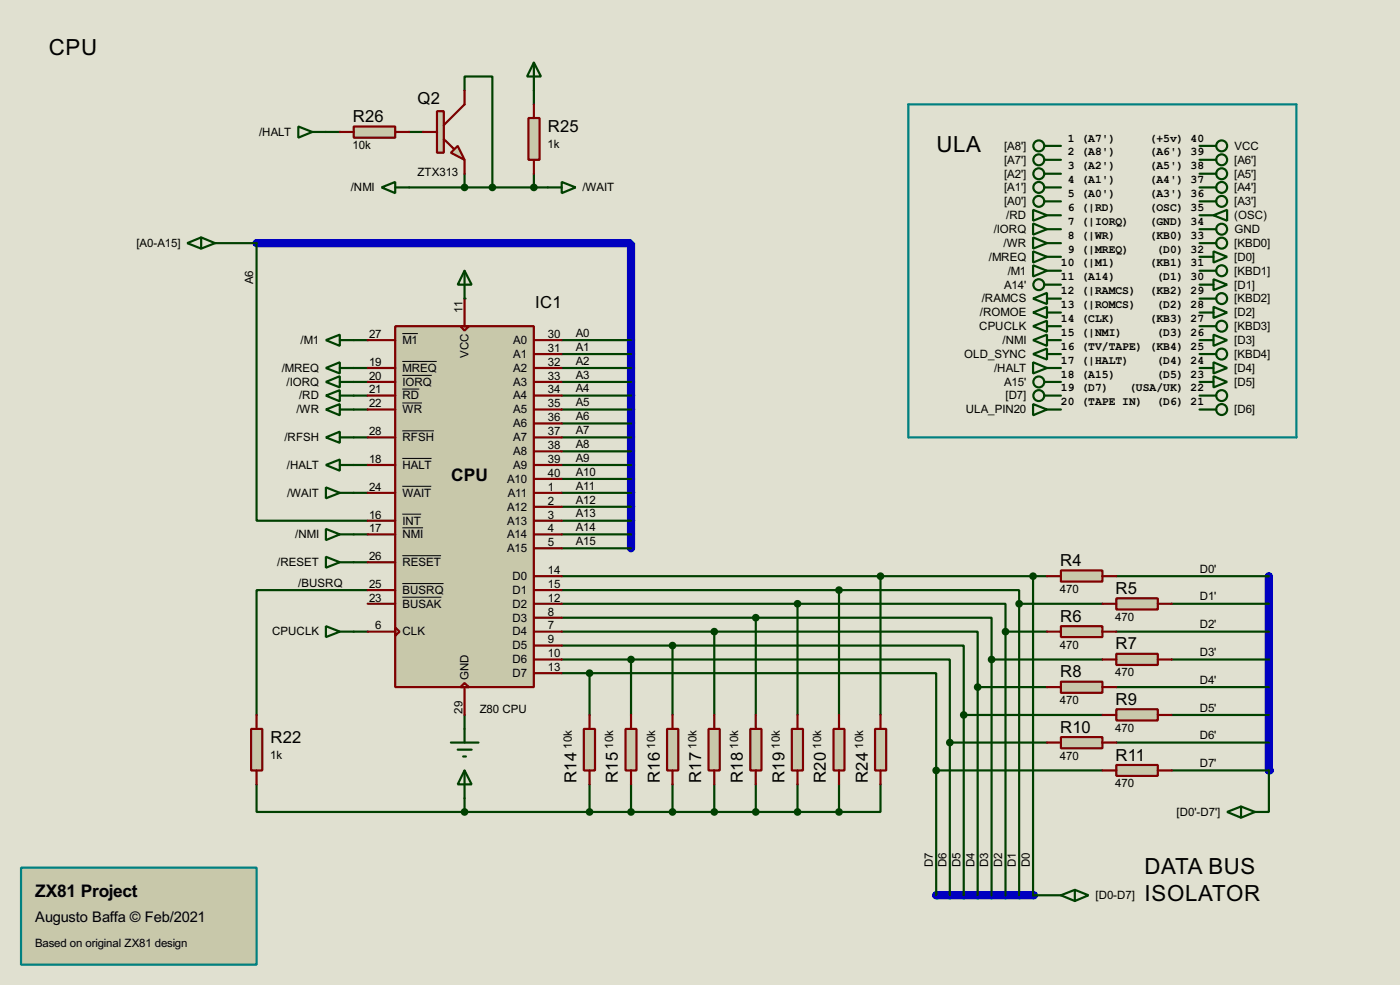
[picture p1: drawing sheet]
<svg xmlns="http://www.w3.org/2000/svg" width="256mm" height="180mm" viewBox="0 0 256 180" stroke-linecap="round" stroke-linejoin="round" font-family="sans-serif">
<path d="M0 0h256.5v180.3h-256.5z" fill="#e0e0d0"/>
<circle cx="189.3" cy="163.9" r=".75" fill="#0000c0"/>
<path d="M171.5 163.9h2.5M186.7 163.9h2.6" fill="none" stroke="#0000c0" stroke-width="1.5"/>
<circle cx="171.5" cy="163.9" r=".75" fill="#0000c0"/>
<path d="M174 163.9h12.7" fill="none" stroke="#0000c0" stroke-width="1.5"/>
<circle cx="232.5" cy="141" r=".75" fill="#0000c0"/>
<path d="M47 44.5h68.6v55.9M232.5 105.5v35.5" fill="none" stroke="#0000c0" stroke-width="1.5"/>
<circle cx="85.1" cy="54.7" r=".2" fill="#004000"/>
<g fill="none" stroke="#004000" stroke-width=".4">
<path d="M85.1 16.6v-2.6h5.1v20.3M97.8 16.6v2.5M59.7 24.2h2.6M75 24.2h2.5M75 34.3h25.4M85.1 31.8v2.5M97.8 31.8v2.5M39.4 44.5h7.6v50.8h20.4M64.8 62.3h2.6M64.8 75h2.6M64.8 72.4h2.6M64.8 69.9h2.6"/>
<path d="M64.8 67.4h2.6M102.9 62.3h12.7M102.9 75h12.7M102.9 72.4h12.7M102.9 69.9h12.7M102.9 67.4h12.7M102.9 77.5h12.7M102.9 64.8h12.7M64.8 80.1h2.6M64.8 85.1h2.6M64.8 97.8h2.6M64.8 90.2h2.6"/>
<path d="M102.9 80.1h12.7M102.9 85.1h12.7M102.9 97.8h12.7M102.9 95.3h12.7M102.9 92.8h12.7M102.9 90.2h12.7M102.9 87.7h12.7M102.9 82.6h12.7M64.8 115.6h2.6M64.8 102.9h2.6M67.4 108h-20.4v22.9M102.9 115.6h28"/>
<path d="M102.9 100.4h12.7M102.9 105.5h88.9M102.9 110.5h43.2M102.9 118.2h20.3M102.9 113.1h35.6M102.9 108h50.8M123.2 118.2h53.4v12.7M123.2 118.2v12.7M130.9 115.6h48.2v10.2M130.9 115.6v15.3M138.5 113.1h43.2v7.6M138.5 113.1v17.8"/>
<path d="M146.1 110.5h38.1v5.1M146.1 110.5v20.4M153.7 108h33v2.5M153.7 108v22.9M161.3 105.5v25.4M184.2 115.6h7.6M184.2 115.6v48.3M186.7 110.5h15.3M186.7 110.5v53.4M189.3 105.5v58.4h5.1M204.5 115.6h28M204.5 105.5h28"/>
<path d="M214.7 110.5h17.8M85.1 130.9v2.5M102.9 120.7h12.7M102.9 123.2h5.1M108 123.2h63.5v17.8M108 123.2v7.7M115.6 120.7h58.4v15.2M115.6 120.7v10.2M174 135.9h17.8M174 135.9v28M176.6 130.9h25.4M176.6 130.9v33"/>
<path d="M179.1 125.8h12.7M179.1 125.8v38.1M181.7 120.7h20.3M181.7 120.7v43.2M204.5 125.8h28M204.5 135.9h28M214.7 120.7h17.8M214.7 130.9h17.8M47 143.6v5h38.1M85.1 146.1v2.5M85.1 148.6h68.6M108 143.6v5"/>
<path d="M115.6 143.6v5M123.2 143.6v5M130.9 143.6v5M138.5 143.6v5M146.1 143.6v5M153.7 143.6v5M161.3 143.6v5h-7.6M171.5 141h30.5M171.5 141v22.9M214.7 141h17.8v7.6h-2.6"/>
</g>
<path d="M72.4 59.7h25.4v66.1h-25.4z" fill="#c8c8aa" stroke="#800000" stroke-width=".4"/>
<g fill="none" stroke="#800000" stroke-width=".4">
<path d="M84.4 59.7h1.5l-.8 .8zM85.1 54.7v5M67.4 62.3h5M67.4 67.4h5M67.4 69.9h5M67.4 72.4h5M67.4 75h5M97.8 62.3h5.1M97.8 64.8h5.1M97.8 67.4h5.1M97.8 69.9h5.1M97.8 72.4h5.1"/>
<path d="M97.8 75h5.1M97.8 77.5h5.1M67.4 80.1h5M67.4 85.1h5M67.4 90.2h5M67.4 95.3h5M67.4 97.8h5M97.8 80.1h5.1M97.8 82.6h5.1M97.8 85.1h5.1M97.8 87.7h5.1M97.8 90.2h5.1"/>
<path d="M97.8 92.8h5.1M97.8 95.3h5.1M97.8 97.8h5.1M67.4 108h5M67.4 110.5h5M67.4 115.6h5M67.4 102.9h5M72.4 114.9l.8 .7-.8 .8zM97.8 100.4h5.1M97.8 105.5h5.1M97.8 108h5.1M97.8 110.5h5.1"/>
<path d="M97.8 113.1h5.1M97.8 115.6h5.1M97.8 118.2h5.1M85.1 125l.8 .8h-1.5zM85.1 125.8v5.1M97.8 120.7h5.1M97.8 123.2h5.1"/>
</g>
<g fill="none" stroke="#000" stroke-width=".18">
<path d="M73.7 61.1h2.9M73.7 66.2h6.3M73.7 68.7h5.4M73.7 71.2h3.1M73.7 73.8h3.6M73.7 78.9h5.8M73.7 83.9h5.4M73.7 89h5.3M73.7 94.1h3.5M73.7 96.6h3.8M73.7 101.7h7.1M73.7 106.8h7.6"/>
<path d="M73.7 109.3h7.2"/>
</g>
<g fill="none" stroke="#004000" stroke-width=".4">
<path d="M85.1 49.6l1.3 2.5h-2.5zM85.1 49.6v5.1M59.7 62.3l2.6-1v2zM59.7 75l2.6-1v2zM59.7 72.4l2.6-1v2.1zM59.7 69.9l2.6-1v2zM59.7 67.4l2.6-1.1v2.1zM62.3 62.3h2.5M62.3 75h2.5M62.3 72.4h2.5M62.3 69.9h2.5M62.3 67.4h2.5"/>
<path d="M59.7 80.1l2.6-1.1v2.1zM59.7 85.1l2.6-1v2.1zM62.3 80.1h2.5M62.3 85.1h2.5M82.6 135.9h5.1M83.9 137.2h2.5M84.9 138.5h.5M85.1 133.4v2.5"/>
</g>
<path d="M46 133.4h2.1v7.6h-2.1z" fill="#c8c8aa" stroke="#800000" stroke-width=".4"/>
<path d="M47 130.9v2.5M47 141v2.6" fill="none" stroke="#800000" stroke-width=".4"/>
<path d="M59.7 114.6l2.6 1-2.6 1zM62.3 115.6h2.5" fill="none" stroke="#004000" stroke-width=".4"/>
<path d="M194.4 104.4h7.6v2.1h-7.6z" fill="#c8c8aa" stroke="#800000" stroke-width=".4"/>
<path d="M191.8 105.5h2.6M202 105.5h2.5" fill="none" stroke="#800000" stroke-width=".4"/>
<path d="M204.5 109.5h7.6v2.1h-7.6z" fill="#c8c8aa" stroke="#800000" stroke-width=".4"/>
<path d="M202 110.5h2.5M212.1 110.5h2.6" fill="none" stroke="#800000" stroke-width=".4"/>
<path d="M194.4 114.6h7.6v2h-7.6z" fill="#c8c8aa" stroke="#800000" stroke-width=".4"/>
<path d="M191.8 115.6h2.6M202 115.6h2.5" fill="none" stroke="#800000" stroke-width=".4"/>
<path d="M204.5 119.7h7.6v2h-7.6z" fill="#c8c8aa" stroke="#800000" stroke-width=".4"/>
<path d="M202 120.7h2.5M212.1 120.7h2.6" fill="none" stroke="#800000" stroke-width=".4"/>
<path d="M194.4 124.8h7.6v2h-7.6z" fill="#c8c8aa" stroke="#800000" stroke-width=".4"/>
<path d="M191.8 125.8h2.6M202 125.8h2.5" fill="none" stroke="#800000" stroke-width=".4"/>
<path d="M204.5 129.8h7.6v2.1h-7.6z" fill="#c8c8aa" stroke="#800000" stroke-width=".4"/>
<path d="M202 130.9h2.5M212.1 130.9h2.6" fill="none" stroke="#800000" stroke-width=".4"/>
<path d="M194.4 134.9h7.6v2.1h-7.6z" fill="#c8c8aa" stroke="#800000" stroke-width=".4"/>
<path d="M191.8 135.9h2.6M202 135.9h2.5" fill="none" stroke="#800000" stroke-width=".4"/>
<path d="M204.5 140h7.6v2h-7.6z" fill="#c8c8aa" stroke="#800000" stroke-width=".4"/>
<path d="M202 141h2.5M212.1 141h2.6" fill="none" stroke="#800000" stroke-width=".4"/>
<g fill="#004000" stroke="#004000" stroke-width=".4">
<circle cx="186.7" cy="110.5" r=".5"/>
<circle cx="184.2" cy="115.6" r=".5"/>
<circle cx="181.6" cy="120.7" r=".5"/>
<circle cx="179.1" cy="125.8" r=".5"/>
<circle cx="176.5" cy="130.9" r=".5"/>
<circle cx="174" cy="135.9" r=".5"/>
<circle cx="171.5" cy="141" r=".5"/>
<circle cx="189.2" cy="105.5" r=".5"/>
</g>
<g fill="none" stroke="#004000" stroke-width=".4">
<path d="M189.3 38.4l2.5 1-2.5 1zM191.3 26.7h3.1M191.3 36.9h3.1M191.3 34.3h3.1M191.3 31.8h3.1M191.3 29.3h3.1M191.8 39.4h2.6M219.8 39.4h2.5M219.8 26.7h3M219.8 36.9h3M219.8 34.3h3M219.8 31.8h3"/>
<path d="M219.8 29.3h3M222.3 39.4l2.5-1v2zM34.3 44.5l2.6-1v2zM36.9 43.5l2.5 1-2.5 1M189.3 40.9l2.5 1.1-2.5 1zM189.3 43.5l2.5 1-2.5 1zM189.3 46l2.5 1-2.5 1.1zM189.3 48.6l2.5 1-2.5 1zM189.3 59.7l2.5-1v2.1zM189.3 57.2l2.5-1v2zM189.3 54.7l2.5-1.1v2.1zM191.3 52.1h3.1"/>
<path d="M191.8 42h2.6M191.8 44.5h2.6M191.8 47h2.6M191.8 49.6h2.6M191.8 59.7h2.6M191.8 54.7h2.6M191.8 57.2h2.6M219.8 42h3M219.8 44.5h3M219.8 47h2.5M219.8 49.6h3M219.8 59.7h3"/>
<path d="M219.8 54.7h3M219.8 52.1h2.5M219.8 57.2h2.5M222.3 46l2.5 1-2.5 1.1zM222.3 51.1l2.5 1-2.5 1zM222.3 56.2l2.5 1-2.5 1zM189.3 62.3l2.5-1v2zM189.3 64.8l2.5-1v2zM189.3 66.3l2.5 1.1-2.5 1zM189.3 74l2.5 1-2.5 1zM191.3 69.9h3.1M191.3 72.4h3.1"/>
<path d="M191.8 62.3h2.6M191.8 64.8h2.6M191.8 67.4h2.6M191.8 75h2.6M219.8 62.3h2.5M219.8 64.8h3M219.8 67.4h2.5M219.8 75h3M219.8 69.9h2.5M219.8 72.4h3M222.3 61.3l2.5 1-2.5 1zM222.3 66.3l2.5 1.1-2.5 1z"/>
<path d="M222.3 68.9l2.5 1-2.5 1zM224.8 148.6l2.6-1v2.1zM227.4 147.6l2.5 1-2.5 1.1M196.9 162.9l2.5 1-2.5 1zM196.9 162.9l-2.5 1 2.5 1"/>
<circle cx="190.3" cy="29.3" r="1"/>
<circle cx="190.3" cy="31.8" r="1"/>
<circle cx="190.3" cy="36.9" r="1"/>
<circle cx="190.3" cy="26.7" r="1"/>
<circle cx="190.3" cy="34.3" r="1"/>
<circle cx="223.8" cy="26.7" r="1"/>
<circle cx="223.8" cy="36.9" r="1"/>
<circle cx="223.8" cy="34.3" r="1"/>
<circle cx="223.8" cy="31.8" r="1"/>
<circle cx="223.8" cy="29.3" r="1"/>
<circle cx="190.3" cy="52.1" r="1"/>
<circle cx="223.8" cy="42" r="1"/>
<circle cx="223.8" cy="49.6" r="1"/>
<circle cx="223.8" cy="44.5" r="1"/>
<circle cx="223.8" cy="54.7" r="1"/>
<circle cx="223.8" cy="59.7" r="1"/>
<circle cx="190.3" cy="72.4" r="1"/>
<circle cx="190.3" cy="69.9" r="1"/>
<circle cx="223.8" cy="75" r="1"/>
<circle cx="223.8" cy="72.4" r="1"/>
<circle cx="223.8" cy="64.8" r="1"/>
</g>
<path d="M237.5 19.1h-71.1v61h71.1" fill="none" stroke="#008080" stroke-width=".4"/>
<path d="M3.9 158.8h43.1v17.8h-43.1z" fill-rule="evenodd" fill="#c8c8aa" stroke="#008080" stroke-width=".4"/>
<path d="M107 133.4h2v7.6h-2z" fill="#c8c8aa" stroke="#800000" stroke-width=".4"/>
<path d="M108 130.9v2.5M108 141v2.6" fill="none" stroke="#800000" stroke-width=".4"/>
<circle cx="108" cy="123.2" r=".5" fill="#004000" stroke="#004000" stroke-width=".4"/>
<path d="M114.6 133.4h2v7.6h-2z" fill="#c8c8aa" stroke="#800000" stroke-width=".4"/>
<path d="M115.6 130.9v2.5M115.6 141v2.6" fill="none" stroke="#800000" stroke-width=".4"/>
<path d="M122.2 133.4h2.1v7.6h-2.1z" fill="#c8c8aa" stroke="#800000" stroke-width=".4"/>
<path d="M123.2 130.9v2.5M123.2 141v2.6" fill="none" stroke="#800000" stroke-width=".4"/>
<path d="M129.8 133.4h2.1v7.6h-2.1z" fill="#c8c8aa" stroke="#800000" stroke-width=".4"/>
<path d="M130.9 130.9v2.5M130.9 141v2.6" fill="none" stroke="#800000" stroke-width=".4"/>
<path d="M137.5 133.4h2v7.6h-2z" fill="#c8c8aa" stroke="#800000" stroke-width=".4"/>
<path d="M138.5 130.9v2.5M138.5 141v2.6" fill="none" stroke="#800000" stroke-width=".4"/>
<path d="M145.1 133.4h2v7.6h-2z" fill="#c8c8aa" stroke="#800000" stroke-width=".4"/>
<path d="M146.1 130.9v2.5M146.1 141v2.6" fill="none" stroke="#800000" stroke-width=".4"/>
<path d="M152.7 133.4h2v7.6h-2z" fill="#c8c8aa" stroke="#800000" stroke-width=".4"/>
<path d="M153.7 130.9v2.5M153.7 141v2.6" fill="none" stroke="#800000" stroke-width=".4"/>
<g fill="#004000" stroke="#004000" stroke-width=".4">
<circle cx="115.6" cy="120.7" r=".5"/>
<circle cx="123.2" cy="118.2" r=".5"/>
<circle cx="130.8" cy="115.6" r=".5"/>
<circle cx="138.4" cy="113.1" r=".5"/>
<circle cx="146.1" cy="110.5" r=".5"/>
<circle cx="153.7" cy="108" r=".5"/>
</g>
<path d="M160.3 133.4h2.1v7.6h-2.1z" fill="#c8c8aa" stroke="#800000" stroke-width=".4"/>
<path d="M161.3 130.9v2.5M161.3 141v2.6" fill="none" stroke="#800000" stroke-width=".4"/>
<g fill="#004000" stroke="#004000" stroke-width=".4">
<circle cx="161.3" cy="105.5" r=".5"/>
<circle cx="115.6" cy="148.6" r=".5"/>
<circle cx="153.7" cy="148.6" r=".5"/>
<circle cx="146.1" cy="148.6" r=".5"/>
<circle cx="138.4" cy="148.6" r=".5"/>
<circle cx="130.8" cy="148.6" r=".5"/>
<circle cx="123.2" cy="148.6" r=".5"/>
<circle cx="108" cy="148.6" r=".5"/>
<circle cx="85.1" cy="148.6" r=".5"/>
</g>
<path d="M85.1 141l1.3 2.6h-2.5zM85.1 141v5.1" fill="none" stroke="#004000" stroke-width=".4"/>
<path d="M96.8 21.6h2.1v7.7h-2.1z" fill="#c8c8aa" stroke="#800000" stroke-width=".4"/>
<path d="M97.8 19.1v2.5M97.8 29.3v2.5" fill="none" stroke="#800000" stroke-width=".4"/>
<path d="M64.8 23.2h7.6v2h-7.6z" fill="#c8c8aa" stroke="#800000" stroke-width=".4"/>
<path d="M62.3 24.2h2.5M72.4 24.2h2.6" fill="none" stroke="#800000" stroke-width=".4"/>
<path d="M83.9 26.7l1.2 2.6-2.5-1.3z" fill="#c8c8aa" stroke="#800000" stroke-width=".4"/>
<path d="M80.1 20.4h1.2v7.6h-1.2z" fill="#c8c8aa" stroke="#800000" stroke-width=".4"/>
<path d="M85.1 16.6v2.5l-3.8 3.8M77.5 24.2h2.6M81.3 25.5l1.8 1.7M85.1 29.3v2.5" fill="none" stroke="#800000" stroke-width=".4"/>
<g fill="#004000" stroke="#004000" stroke-width=".4">
<circle cx="90.2" cy="34.3" r=".5"/>
<circle cx="97.8" cy="34.3" r=".5"/>
<circle cx="85.1" cy="34.3" r=".5"/>
</g>
<g fill="none" stroke="#004000" stroke-width=".4">
<path d="M97.8 11.5l1.3 2.5h-2.5zM97.8 11.5v5.1M54.7 23.2l2.5 1-2.5 1zM57.2 24.2h2.5M69.9 34.3l2.5-1v2.1zM72.4 34.3h2.6M100.4 34.3h2.5M102.9 33.3l2.6 1-2.6 1.1zM59.7 89.2l2.6 1-2.6 1zM59.7 96.8l2.6 1-2.6 1.1zM62.3 90.2h2.5M62.3 97.8h2.5"/>
<path d="M59.7 101.9l2.6 1-2.6 1zM62.3 102.9h2.5"/>
</g>
<path d="M237.5 19.1v61" fill="none" stroke="#008080" stroke-width=".4"/>
<g font-size="4.6">
<text x="9" y="10.1">CPU</text>
<text x="171.6" y="27.8">ULA</text>
<text x="209.7" y="159.9">DATA BUS</text>
<text x="209.7" y="165">ISOLATOR</text>
</g>
<g font-size="3.6">
<text x="82.7" y="88">CPU</text>
<text x="6.5" y="164.2">ZX81 Project</text>
</g>
<g font-size="3.4">
<text x="64.7" y="22.4">R26</text>
<text x="76.5" y="19.1">Q2</text>
<text x="100.4" y="24.2">R25</text>
<text x="98.1" y="56.4">IC1</text>
<text x="194.2" y="103.6">R4</text>
<text x="194.2" y="113.8">R6</text>
<text x="204.4" y="108.7">R5</text>
<text x="204.4" y="118.9">R7</text>
<text x="194.2" y="124">R8</text>
<text x="204.4" y="129">R9</text>
<text x="49.6" y="136">R22</text>
<text x="194.2" y="134.1">R10</text>
<text x="105.6" y="143.3" transform="rotate(-90 105.6 143.3)">R14</text>
<text x="113.2" y="143.3" transform="rotate(-90 113.2 143.3)">R15</text>
<text x="120.8" y="143.3" transform="rotate(-90 120.8 143.3)">R16</text>
<text x="128.4" y="143.3" transform="rotate(-90 128.4 143.3)">R17</text>
<text x="136.1" y="143.3" transform="rotate(-90 136.1 143.3)">R18</text>
<text x="143.7" y="143.3" transform="rotate(-90 143.7 143.3)">R19</text>
<text x="151.3" y="143.3" transform="rotate(-90 151.3 143.3)">R20</text>
<text x="159" y="143.3" transform="rotate(-90 159 143.3)">R24</text>
<text x="204.4" y="139.2">R11</text>
</g>
<text font-size="3" x="6.4" y="168.8">Augusto Baffa © Feb/2021</text>
<g font-size="2.4">
<text x="47.4" y="24.9">/HALT</text>
<text x="64.6" y="27.3">10k</text>
<text x="100.3" y="27.2">1k</text>
<text x="184" y="27.4">[A8']</text>
<text x="184" y="30">[A7']</text>
<text x="195.6" y="25.9">1 (A7')</text>
<text x="195.6" y="28.5">2 (A8')</text>
<text x="210.6" y="25.9">(+5v) 40</text>
<text x="210.6" y="28.5">(A6') 39</text>
<text x="226.1" y="30">[A6']</text>
<text x="226.1" y="27.4">VCC</text>
<text x="64.3" y="35">/NMI</text>
<text x="76.5" y="32.2">ZTX313</text>
<text x="106.7" y="35">/WAIT</text>
<text x="184" y="32.5">[A2']</text>
<text x="184" y="35">[A1']</text>
<text x="195.6" y="31">3 (A2')</text>
<text x="195.6" y="33.5">4 (A1')</text>
<text x="210.6" y="31">(A5') 38</text>
<text x="210.6" y="33.5">(A4') 37</text>
<text x="226.1" y="35">[A4']</text>
<text x="226.1" y="32.5">[A5']</text>
<text x="184" y="37.6">[A0']</text>
<text x="184.4" y="40.1">/RD</text>
<text x="195.6" y="36">5 (A0')</text>
<text x="195.6" y="38.6">6 (|RD)</text>
<text x="195.6" y="41.2">7 (|IORQ)</text>
<text x="210.6" y="36">(A3') 36</text>
<text x="210.6" y="38.6">(OSC) 35</text>
<text x="210.6" y="41.2">(GND) 34</text>
<text x="226.1" y="40.1">(OSC)</text>
<text x="226.1" y="37.6">[A3']</text>
<text x="25" y="45.2">[A0-A15]</text>
<text x="181.2" y="47.7">/MREQ</text>
<text x="182" y="42.7">/IORQ</text>
<text x="183.9" y="45.2">/WR</text>
<text x="195.6" y="43.7">8 (|WR)</text>
<text x="195.6" y="46.2">9 (|MREQ)</text>
<text x="210.6" y="43.7">(KB0) 33</text>
<text x="211.9" y="46.2">(D0) 32</text>
<text x="226.1" y="45.2">[KBD0]</text>
<text x="226.1" y="47.7">[D0]</text>
<text x="226.1" y="42.7">GND</text>
<text x="46.4" y="52.1" transform="rotate(-90 46.4 52.1)">A6</text>
<text x="183.9" y="52.8">A14'</text>
<text x="184.6" y="50.3">/M1</text>
<text x="194.4" y="48.7">10 (|M1)</text>
<text x="194.4" y="51.3">11 (A14)</text>
<text x="194.4" y="53.9">12 (|RAMCS)</text>
<text x="210.6" y="48.7">(KB1) 31</text>
<text x="210.6" y="53.9">(KB2) 29</text>
<text x="211.9" y="51.3">(D1) 30</text>
<text x="226.1" y="50.3">[KBD1]</text>
<text x="226.1" y="52.8">[D1]</text>
<text x="84.7" y="57.2" transform="rotate(-90 84.7 57.2)">11</text>
<text x="179.5" y="57.9">/ROMOE</text>
<text x="179.9" y="55.4">/RAMCS</text>
<text x="194.4" y="56.4">13 (|ROMCS)</text>
<text x="194.4" y="58.9">14 (CLK)</text>
<text x="210.6" y="58.9">(KB3) 27</text>
<text x="211.9" y="56.4">(D2) 28</text>
<text x="226.1" y="55.4">[KBD2]</text>
<text x="226.1" y="57.9">[D2]</text>
<text x="55.1" y="63">/M1</text>
<text x="67.6" y="61.9">27</text>
<text x="73.7" y="63">M1</text>
<text x="85.8" y="65.5" transform="rotate(-90 85.8 65.5)">VCC</text>
<text x="94" y="63">A0</text>
<text x="94" y="65.5">A1</text>
<text x="100.4" y="61.9">30</text>
<text x="100.4" y="64.4">31</text>
<text x="105.5" y="64.2">A1</text>
<text x="105.5" y="61.7">A0</text>
<text x="176.6" y="65.5">OLD_SYNC</text>
<text x="179.4" y="60.4">CPUCLK</text>
<text x="183.7" y="63">/NMI</text>
<text x="194.4" y="61.4">15 (|NMI)</text>
<text x="194.4" y="64">16 (TV/TAPE) (KB4) 25</text>
<text x="211.9" y="61.4">(D3) 26</text>
<text x="226.1" y="65.5">[KBD4]</text>
<text x="226.1" y="60.4">[KBD3]</text>
<text x="226.1" y="63">[D3]</text>
<text x="51.6" y="68.1">/MREQ</text>
<text x="52.5" y="70.6">/IORQ</text>
<text x="67.6" y="67">19</text>
<text x="67.6" y="69.5">20</text>
<text x="67.6" y="72">21</text>
<text x="73.7" y="68.1">MREQ</text>
<text x="73.7" y="70.6">IORQ</text>
<text x="94" y="68.1">A2</text>
<text x="94" y="70.6">A3</text>
<text x="100.4" y="67">32</text>
<text x="100.4" y="69.5">33</text>
<text x="100.4" y="72">34</text>
<text x="105.5" y="71.8">A4</text>
<text x="105.5" y="69.3">A3</text>
<text x="105.5" y="66.7">A2</text>
<text x="182.1" y="68.1">/HALT</text>
<text x="183.9" y="70.6">A15'</text>
<text x="194.4" y="66.6">17 (|HALT)</text>
<text x="194.4" y="69.1">18 (A15)</text>
<text x="194.4" y="71.6">19 (D7)</text>
<text x="206.9" y="71.6">(USA/UK) 22</text>
<text x="211.9" y="66.6">(D4) 24</text>
<text x="211.9" y="69.1">(D5) 23</text>
<text x="226.1" y="68.1">[D4]</text>
<text x="226.1" y="70.6">[D5]</text>
<text x="54.3" y="75.7">/WR</text>
<text x="54.8" y="73.1">/RD</text>
<text x="67.6" y="74.6">22</text>
<text x="73.7" y="73.1">RD</text>
<text x="73.7" y="75.7">WR</text>
<text x="94" y="73.1">A4</text>
<text x="94" y="75.7">A5</text>
<text x="100.4" y="74.6">35</text>
<text x="100.4" y="77.1">36</text>
<text x="105.5" y="76.9">A6</text>
<text x="105.5" y="74.4">A5</text>
<text x="176.9" y="75.7">ULA_PIN20</text>
<text x="184.2" y="73.1">[D7]</text>
<text x="194.4" y="74.1">20 (TAPE IN)</text>
<text x="211.9" y="74.1">(D6) 21</text>
<text x="226.1" y="75.7">[D6]</text>
<text x="52.1" y="80.8">/RFSH</text>
<text x="67.6" y="79.7">28</text>
<text x="73.7" y="80.8">RFSH</text>
<text x="94" y="78.2">A6</text>
<text x="94" y="80.8">A7</text>
<text x="94" y="83.3">A8</text>
<text x="100.4" y="79.7">37</text>
<text x="100.4" y="82.2">38</text>
<text x="105.5" y="82">A8</text>
<text x="105.5" y="79.5">A7</text>
<text x="52.6" y="85.8">/HALT</text>
<text x="67.6" y="84.7">18</text>
<text x="67.6" y="89.8">24</text>
<text x="73.7" y="85.8">HALT</text>
<text x="92.9" y="88.4">A10</text>
<text x="94" y="85.8">A9</text>
<text x="100.4" y="84.7">39</text>
<text x="100.4" y="87.3">40</text>
<text x="100.4" y="89.8">1</text>
<text x="105.5" y="89.6">A11</text>
<text x="105.5" y="87.1">A10</text>
<text x="105.5" y="84.5">A9</text>
<text x="52.6" y="90.9">/WAIT</text>
<text x="67.6" y="94.9">16</text>
<text x="73.7" y="90.9">WAIT</text>
<text x="92.9" y="93.5">A12</text>
<text x="93" y="90.9">A11</text>
<text x="100.4" y="92.4">2</text>
<text x="100.4" y="94.9">3</text>
<text x="105.5" y="94.7">A13</text>
<text x="105.5" y="92.2">A12</text>
<text x="54.1" y="98.5">/NMI</text>
<text x="67.6" y="97.4">17</text>
<text x="73.7" y="96">INT</text>
<text x="73.7" y="98.5">NMI</text>
<text x="92.9" y="96">A13</text>
<text x="92.9" y="98.5">A14</text>
<text x="92.9" y="101.1">A15</text>
<text x="100.4" y="97.4">4</text>
<text x="100.4" y="100">5</text>
<text x="105.5" y="99.8">A15</text>
<text x="105.5" y="97.2">A14</text>
<text x="50.8" y="103.6">/RESET</text>
<text x="54.7" y="107.4">/BUSRQ</text>
<text x="67.6" y="102.5">26</text>
<text x="67.6" y="107.6">25</text>
<text x="73.7" y="103.6">RESET</text>
<text x="93.9" y="106.2">D0</text>
<text x="100.4" y="105.1">14</text>
<text x="100.4" y="107.6">15</text>
<text x="219.8" y="104.9">D0'</text>
<text x="67.6" y="110.1">23</text>
<text x="73.7" y="108.7">BUSRQ</text>
<text x="73.7" y="111.2">BUSAK</text>
<text x="93.9" y="108.7">D1</text>
<text x="93.9" y="111.2">D2</text>
<text x="93.9" y="113.8">D3</text>
<text x="100.4" y="110.1">12</text>
<text x="100.4" y="112.7">8</text>
<text x="194.2" y="108.6">470</text>
<text x="204.3" y="113.7">470</text>
<text x="219.8" y="109.9">D1'</text>
<text x="49.8" y="116.3">CPUCLK</text>
<text x="68.8" y="115.2">6</text>
<text x="73.7" y="116.3">CLK</text>
<text x="93.9" y="116.3">D4</text>
<text x="93.9" y="118.9">D5</text>
<text x="100.4" y="115.2">7</text>
<text x="100.4" y="117.8">9</text>
<text x="194.2" y="118.7">470</text>
<text x="219.8" y="115">D2'</text>
<text x="85.8" y="124.5" transform="rotate(-90 85.8 124.5)">GND</text>
<text x="93.9" y="121.4">D6</text>
<text x="93.9" y="123.9">D7</text>
<text x="100.4" y="120.3">10</text>
<text x="100.4" y="122.8">13</text>
<text x="204.3" y="123.8">470</text>
<text x="219.8" y="120.1">D3'</text>
<text x="219.8" y="125.2">D4'</text>
<text x="84.7" y="130.6" transform="rotate(-90 84.7 130.6)">29</text>
<text x="87.9" y="130.4">Z80 CPU</text>
<text x="194.2" y="128.9">470</text>
<text x="219.8" y="130.3">D5'</text>
<text x="104.8" y="137" transform="rotate(-90 104.8 137)">10k</text>
<text x="112.4" y="137" transform="rotate(-90 112.4 137)">10k</text>
<text x="120" y="137" transform="rotate(-90 120 137)">10k</text>
<text x="127.6" y="137" transform="rotate(-90 127.6 137)">10k</text>
<text x="135.3" y="137" transform="rotate(-90 135.3 137)">10k</text>
<text x="142.9" y="137" transform="rotate(-90 142.9 137)">10k</text>
<text x="150.5" y="137" transform="rotate(-90 150.5 137)">10k</text>
<text x="158.1" y="137" transform="rotate(-90 158.1 137)">10k</text>
<text x="204.3" y="134">470</text>
<text x="219.8" y="135.3">D6'</text>
<text x="49.5" y="138.9">1k</text>
<text x="194.2" y="139.1">470</text>
<text x="219.8" y="140.4">D7'</text>
<text x="204.3" y="144.1">470</text>
<text x="215.5" y="149.3">[D0'-D7']</text>
<text x="170.9" y="158.8" transform="rotate(-90 170.9 158.8)">D7</text>
<text x="173.4" y="158.8" transform="rotate(-90 173.4 158.8)">D6</text>
<text x="176" y="158.8" transform="rotate(-90 176 158.8)">D5</text>
<text x="178.5" y="158.8" transform="rotate(-90 178.5 158.8)">D4</text>
<text x="181.1" y="158.8" transform="rotate(-90 181.1 158.8)">D3</text>
<text x="183.6" y="158.8" transform="rotate(-90 183.6 158.8)">D2</text>
<text x="186.1" y="158.8" transform="rotate(-90 186.1 158.8)">D1</text>
<text x="188.7" y="158.8" transform="rotate(-90 188.7 158.8)">D0</text>
<text x="200.7" y="164.6">[D0-D7]</text>
<text x="6.4" y="173.4">Based on original ZX81 design</text>
</g>
</svg>
